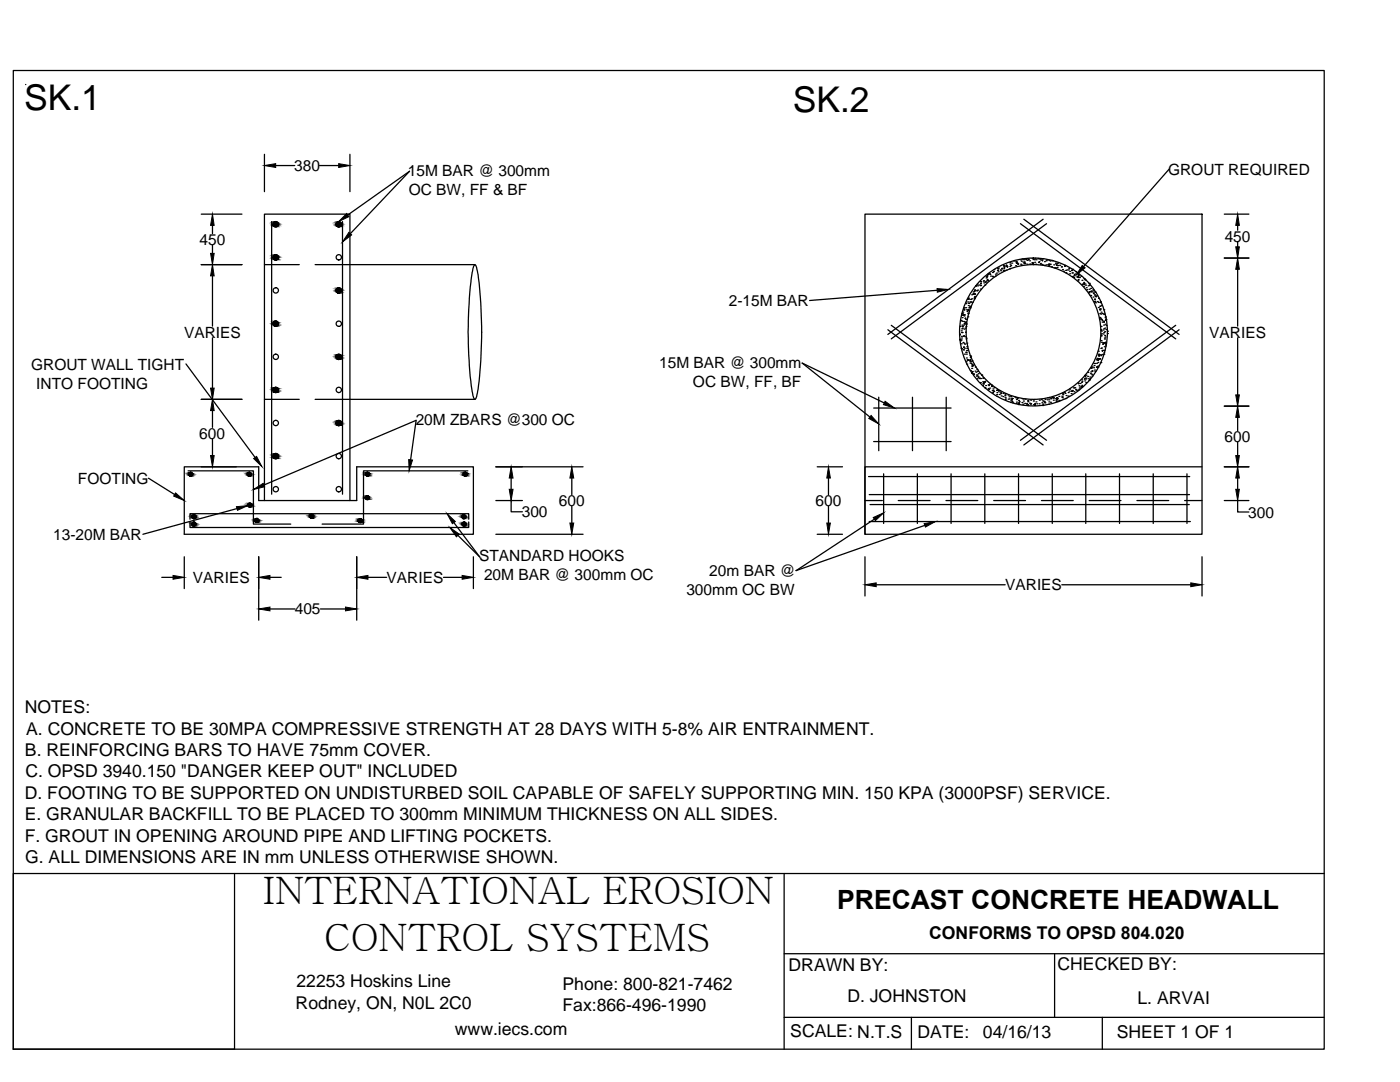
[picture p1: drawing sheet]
<svg xmlns="http://www.w3.org/2000/svg" width="279mm" height="216mm" viewBox="0 0 279 216" stroke-linecap="round" stroke-linejoin="round" font-family="sans-serif">
<!-- layer: 0 -->
<g fill="none" stroke="#000" stroke-width=".25">
<path d="M2.7 14.1h261.6v195.3h-261.6zM52.8 30.8v7.4M55 33h3.8M63.8 33h3.8M69.8 30.8v7.4M233.3 33.8l-17 19.4M40.2 52.8h8.1M40.2 42.7h8.1M42.4 45v1.6M42.4 48.9v1.7M42.4 55v10.1M52.8 52.8h6.9"/>
<path d="M54.2 44.2v54.4M62.9 52.8h31.9M68.4 44.2v54.4M69.4 42.9l12.3-8.7-11.8 12.4M94.6 52.9l.1-.1a.81 .81 0 0 1 .5 1 83.5 83.5 0 0 1 0 25.2l-.3 .7a.88 .88 0 0 1-.6-1 83.5 83.5 0 0 1 .1-25.1zM172.6 42.7h67.3v63.9h-67.3zM187 57.9l-25.4 2.1M193.1 59.7l.1-.1zM193.3 59.5h.1M193.3 59.7h.1M193.7 59.7h.1M193.9 59.6h.1"/>
<path d="M193.9 58.8h.1M194.2 58.7h.1M194.2 58.3h.1M194.2 58.6h.2l-.1 .1zM194.4 59.3h.1M194.5 58.6h.1M194.5 57.8h.1M194.5 58.7h.1M194.5 57.9h.1M194.5 59.2h.1M194.5 58v.2l-.1-.1zM194.6 59.5l-.2 .1 .1 .1"/>
<path d="M194.8 57h.1v.1zM194.9 58h.1M195 56.7h.1M195.1 57.9h.1M195.1 57h.1M195.4 56.9h.1M195.7 57.7h.1M195.7 57h.1M195.7 56.2h.1M195.7 56.6l.1-.1zM196.2 56.1h.1M196.3 56h.1"/>
<path d="M196.3 56.4h.1M196.5 56.9h.1M196.7 56.3l.1-.1v.2zM196.8 55.5h.1M196.8 56.1h.1M196.8 55.2h.1M196.9 55.3h.1M197 55.8h.1M197.1 56h.1M197.1 54.9v.2l-.1-.1zM197.2 54.7l.1-.1v.2zM197.5 54.6h.1"/>
<path d="M197.6 54.8h.1M197.7 55.1h.1M198 55.1h.1M198.1 54.4h.1M198.1 55.2h.1M198.3 54.2h.1M198.4 53.8h.1M198.7 54.7h.1M198.7 55.1l-.1 .1M198.9 54.5h.1M199.1 53.6h.1M199.1 53.9h.1v.1z"/>
<path d="M199.2 54.2h.1M199.2 53.5h.1M199.6 53.9h.1M199.7 54h.1M199.9 53.7l.1-.2 .1 .2zM200.3 53.9h.1M200.3 53h.1M200.3 53.1h.1M200.3 53.6h.1M200.3 53.4h.1M200.3 54.1h.1M200.8 53.9h.1"/>
<path d="M200.9 53.1h.1M200.9 52.9v.2h-.2zM201 53.2l.1-.1v.2zM201.5 53.7h.1M201.5 52.4h.1M201.5 53.2h.1M201.6 52.7h.1M201.7 53h.1M201.9 52.5h.1M202.3 52.1h.1M202.7 53h.1M202.7 52.3h.1"/>
<path d="M202.8 52.3l.1-.2zM202.8 52.5l.2-.1zM202.9 52.5h.1M203.1 52.8h.1M203.1 52.5h.1M203.7 44.6l30.9 23M203.7 52.7h.1M203.7 51.9h.1M203.8 52.1h.1M203.8 52.9h.1M204 51.7h.1M204.2 52.3h.1"/>
<path d="M204.3 51.8h.1M204.3 52.6h.1M204.3 43.7l31 23M204.4 52.4l.1-.1zM204.5 52.6h.1M204.8 51.8l.1-.1zM205 52.7h.1M205 52h.1M205.1 51.7h.1M205.2 51.8h.1M205.5 52h.1M205.5 52.7h.1"/>
<path d="M205.9 52.4h.1M206 51.5h.1M206.1 52.7l.1-.1v.2zM206.1 52.5h.1M206.1 51.8h.1M206.1 52.4v.1h-.1zM206.4 51.8h.1M206.5 52.3h.1M206.5 51.5h.1M206.7 52.7h.1M206.8 51.8h.1M207.2 51.6h.1"/>
<path d="M207.2 52.4h.1M207.3 51.7h.1M207.3 52.2h.1M207.6 51.9h.1M207.6 52.7l.2-.2zM207.7 51.6l-.1 .1 .2-.1M207.9 52.8h.1M208 52l.1-.1v.1zM208.1 51.6h.1M208.2 52.9h.1M208.2 43.7l-31 23M208.4 53h.1"/>
<path d="M208.4 52.2h.1M208.7 52.8h.1M208.8 52h.1M208.8 51.9h.1M208.9 44.6l-31 23M209.1 52.8h.1M209.2 52.8l.2-.1zM209.3 52.8h.2l-.1 .1zM209.3 52h.1M209.3 52.7h.1M209.5 52.8h.1M209.6 52.1h.1"/>
<path d="M209.6 52.7h.1M209.8 53.2h.1M210 52h.2M210.3 52.8h.1M210.4 53.4h.1M210.6 53.4h.1M210.6 52.5h.1M210.7 52.7h.1M210.9 52.8l.1 .2-.2-.1zM211 53.4h.1M211 52.5h.1M211.1 53h.1"/>
<path d="M211.5 52.9h.1M211.8 53.3h.1M211.8 53.2h.1M212 53.8h.1M212.2 54.1h.1M212.5 53h.2l-.1 .1zM212.5 53l.1 .1h-.1zM212.7 53.9h.1M212.7 54.4h.1M212.9 53.9h.1M213.2 53.9h.1M213.3 53.6h.1"/>
<path d="M213.5 54.2h.1M213.5 54.6h.1M213.9 53.9h.1zM213.9 54.5h.1M214 54.5h.1M214 55.2h.1M214.1 53.7h.1M214.2 55.3h.1M214.3 55.3h.1M214.4 54.9l.1-.1zM214.5 54.7h.1M214.7 54.2h.1"/>
<path d="M214.9 55.3h.1M214.9 54.5h.1M215.1 55.2h.1M215.1 55.3l.2-.2v.2zM215.1 54.5h.1M215.1 56h.1M215.2 55h.1M215.2 55.8h.1M215.2 54.8h.1v.1zM215.4 55.4h.1M215.7 55.1h.1M215.9 56.7h.1"/>
<path d="M215.9 55.9h.1M216.1 56.6h.1M216.3 57.1h.1M216.3 56.4h.1M216.3 55.6h.1M216.4 56.6v.1h-.1zM216.5 56.7h.1M216.5 55.9h.1M216.6 55.7v.1M216.6 56.9h.1M216.8 57.4h.1M216.9 57.8h.1"/>
<path d="M217.2 57h.1M217.3 58.4h.1M217.3 58.3l.2-.1-.1 .1zM217.4 56.7h.1M217.4 56.5h.1M217.4 57.7h.1M217.4 57h.1M217.6 58.9h.1M217.6 58.1h.1M217.7 57.5h.1M217.7 59h.1M217.7 58.2l.2-.1 .1 .2z"/>
<path d="M218.1 57.8h.1M218.1 59.3h.1M218.2 58.1h.1M218.3 58.4v.2h-.1zM218.4 58.8h.1M218.4 59.8h.1M218.4 59.7h.1M218.5 59h.1M218.5 58.3h.1M218.6 58.3h.1M218.6 59.2l.2-.1v.1zM218.8 59h.1"/>
<path d="M219.2 59.5h.1M244.3 42.7h4.9M244.3 51.5h4.9M247 45v.9M247 48.2v1M247 53.7v11.4M37.1 72.6l13.8 18.7M40.2 79.7h8.1M42.4 67.4v10M52.8 79.7h6.9M62.9 79.7h31.9M175.4 79.3v10.6"/>
<path d="M177.2 65.8l31 23M177.9 64.9l31 23M182.1 79.3v10.6M188.8 79.3v10.6M191.5 66.8l.2-.1zM191.5 67.7h.1M191.5 67.7l.1 .1M191.6 67.8h.1M191.6 65.1h.1M191.7 68h.1M191.8 63.9h.1M191.8 67.8h.1"/>
<path d="M191.8 68.6h.1M191.8 66h.1M191.8 69.4v.1M191.9 66.4h.1M191.9 67.1h.1M191.9 67.5h.1M191.9 65.6h.1M191.9 69.6h.1M192 64.1h.1M192 64.9h.1M192 62.5h.1M192 63.4h.1"/>
<path d="M192 66.4h.1M192.1 62.6h.1M192.1 65.5h.1M192.1 65.1h.1v.1zM192.1 62.3h.1M192.2 69.8h.1M192.2 68.3h.1M192.2 62.8l.1 .1h-.2zM192.3 67.1h.1M192.3 69.8h.1M192.3 67h.1M192.3 64.1h.1"/>
<path d="M192.3 64.9h.1M192.3 69.3l.1-.1v.2zM192.4 63h.1M192.4 68.5h.1M192.4 65.7h.1M192.4 62.8h.1M192.4 61.4h.1M192.4 64.6l.2-.1zM192.5 69.5h.1M192.5 70.7h.1M192.5 68.7h.1M192.5 61.7v.2l-.2-.1z"/>
<path d="M192.6 65.5h.1M192.6 67.2h.1M192.6 63.5h.1v.1zM192.6 64.7h.1M192.6 64.4l.2-.2 .1 .2zM192.7 70.3h.1M192.7 61.4h.1M192.7 63.7h.1M192.8 60.6h.1M192.8 65.2h.1M192.8 72.2h.1M192.8 70.3h.1"/>
<path d="M192.8 67.5h.1M192.8 66.2v.1M192.9 70.7h.1M192.9 71.4h.1M192.9 64.7h.1M192.9 61.8h.1M192.9 60.3h.1M192.9 69.9h.1M192.9 67.7h.1M192.9 68.5h.1M192.9 69.2h.1M192.9 72.7h.1"/>
<path d="M192.9 69.5h.1M193 71.9h.1M193 62.2h.1M193.1 71.8h.1v.1zM193.2 62.5h.1M193.2 63.2h.1M193.2 61.9l.1-.1zM193.2 61.7h.1M193.2 62.6h.1M193.2 60.3h.1M193.2 61h.1M193.2 71.9h.1"/>
<path d="M193.3 60.5h.1M193.3 60.6h.1M193.4 61.4l.1-.1 .1 .1zM193.5 71.8h.1M193.5 72l.2-.1v.2zM193.6 71h.1M193.6 61.3h.1M193.6 72.4h.1M193.6 61.1h.1M193.6 61.4h.1M193.7 73.9h.1M193.7 71.1h.1"/>
<path d="M193.7 72.2h.1M193.7 60.3l.1-.1v.1zM193.8 72.5h.1M193.8 71.3h-.1h.1M193.9 74.4l.1-.1v.1h-.1M193.9 74.3h.1M193.9 73.5h.1M194 72.7h.1M194 74.4v.1M194 72h.1M194 73.1h.1M194 74.1h.1"/>
<path d="M194 74.5h.1M194 60.3h.1M194.1 72.9v.1h-.1zM194.1 72.9h.1M194.3 74.7l.1-.1zM194.5 72.7h.1M194.6 74.1h.1M194.6 73.3h.1M194.8 74.3h.1M194.8 74.8h.1M194.9 75.1h.1M195 73.7h.1"/>
<path d="M195 75.6h.1M195 74.9h.1M195.1 74.1h.1M195.2 74.6h.1M195.2 75.2h.2l-.1 .1zM195.4 75.5h.1M195.5 75.5h.1M195.7 76.3h.1M195.7 75.5h.1M195.9 74.9h.1M196.1 76.9h.1M196.1 76.2h.1"/>
<path d="M196.1 75.5h.1M196.2 76.6l.1-.2 .1 .2zM196.2 75.5h.1M196.2 76.6h.1M196.3 76.3h.1M196.5 76.2h.1M196.5 76.1h.2v.1zM196.6 77.4l.1-.1v.2M196.7 76.9h.1M197.2 77.5h.1M197.2 76.8h.1M197.3 77.7h.1"/>
<path d="M197.3 76.9h.1M197.5 76.7h.1M197.5 77.4h.1M197.9 76.8h.1M197.9 77.1l.2-.1-.1 .1zM197.9 77h.1M198 77.9h.1M198.1 77.6h.1M198.2 77.9h.1M198.2 78.2l.1 .2h-.2zM198.3 78.1h.1M198.4 77.4h.1"/>
<path d="M198.9 78.7h.1M199 78.3h.1M199 79.1h.1M199.1 77.7v.2h-.2zM199.2 77.9h.2l-.1 .1zM199.4 78.7h.1M199.4 77.9h.1M199.5 77.9h.1M199.5 78.2h.1M199.8 79h.1M199.8 78.4l.1 .1h-.1zM200.1 79.1h.1"/>
<path d="M200.2 78.5h.1M200.6 79.3h.1M200.6 78.8h.1v.1zM200.6 79.7h.1M200.6 78.5h.1M200.6 79.4h.1M201.2 79.6h.1M201.2 78.8h.1M201.4 79.2h.1M201.4 79.6h.1M201.7 79.9h.1M201.7 79.1h.1"/>
<path d="M201.8 79.5h.1M201.9 79.8l.1-.1zM202 79.5h.1M202.6 79.2h.1M202.7 79.4h.1M202.8 79.7h.1M203 79.5h.1M203.3 79.9h.1M204 79.6h.1M204.2 79.6h.1M204.6 79.6h.1M205.1 79.9h.2l-.1 .1z"/>
<path d="M205.7 79.9h.1M206.2 79.8h.1M207.4 79.9h.1M207.8 79.7h.1M208.1 80h.1M208.6 79.7h.1M209 79.8h.1M209.1 79.4h.1M209.3 79.8h.1M209.4 79.3h.1M209.7 79.5h.1M209.7 79.6h.1"/>
<path d="M209.9 79.3h.1M210.2 79.9h.1M210.2 79.4l.2-.1-.1 .2zM210.6 79.6h.1M210.7 80h.1M210.8 79.3h.1M210.8 79.7l.3-.1v.2zM210.9 79.6h.1M211.1 79.4v.1h-.1zM211.3 79.9h.1M211.3 79.1h.1M211.4 79.9h.1"/>
<path d="M211.9 79.1h.1M211.9 79.3h.1M212 79.2h.1M212 78.5h.1M212.1 79.6h.1M212.1 78.7l.2-.1-.1 .2zM212.4 78.3h.1M212.5 78.5h.1M212.7 79.5h.1M212.7 79.5v.1M212.8 78.9h.1M213.1 79.1h.1"/>
<path d="M213.2 78.3h.1M213.3 79.1h.1M213.3 78h.1M213.5 77.7h.1M213.7 78.1h.1M213.8 78.5h.1M213.9 78.1l.1-.2v.2zM214 77.9h.2l-.1 .1zM214.2 77.4h.1M214.3 78.2h.1M214.4 77.4h.1M214.5 77.4h.1"/>
<path d="M214.7 77.7h.1M214.7 77.9h.1M215 77.9h.1M215.3 77.8h.1M215.3 76.4v.2h-.1zM215.3 77h.1M215.4 77.4h.1M215.5 77.2h.1M215.5 76.5h.1M215.8 77.1h.1M215.8 76.3h.1M215.9 76.9h.1"/>
<path d="M215.9 75.8h.1M215.9 77.2l.2-.1-.1 .2zM215.9 76.1h.1M216.4 75.6l.2-.1zM216.5 76h.1M216.5 75l.1-.1v.1zM216.5 75.2h.1M216.7 76.3h.1M216.7 75.6h.1M216.7 74.9h.1M216.7 75.5h.1M217.1 75.1h.1"/>
<path d="M217.1 74.3h.1M217.2 75.6h.1M217.3 75.9h.1M217.5 75.2h.1M217.6 74.6h.1M217.6 75.7h-.1M217.7 74.2h.1M217.7 73.4h.1M217.8 73.5l.1-.2zM217.9 74.7h.1M217.9 75h.1M217.9 74h.1"/>
<path d="M217.9 74.1h.1M218 73.2h.1M218.3 73.4h.1M218.3 72.5h.1M218.3 73h.1M218.4 73.8h.1M218.4 60.2h.1M218.5 74.1h.1M218.5 72.5h.1M218.5 60.3l.1-.2zM218.6 60.4h.1M218.8 71.8h.1"/>
<path d="M218.8 72.5h.1M218.8 71.7h.1M218.8 73.3h.1M218.8 73.3l.2-.1v.1zM218.9 71.5h.1M219 60.2h.1M219.1 73.3h.1M219.1 73h.1M219.1 72.3h.1M219.1 71.6h.1M219.2 60.3h.1M219.2 70.8h.1"/>
<path d="M219.2 70.1h.1M219.2 61.4h.1M219.2 71.8v.1h-.1zM219.2 70.7h.1M219.2 71l.2-.2v.2zM219.4 71.6h.2zM219.4 71.6h.1M219.4 70.8h.1M219.4 63.3h.1M219.4 61.7h.2v.1zM219.5 61.1h.1M219.5 62.6h.1"/>
<path d="M219.5 61.9h.1M219.5 63.7h.1M219.6 60.4h.1M219.6 60.2h.1M219.7 63.5h.1M219.7 61.7h.1M219.7 72.4h.1M219.7 62.7h.1M219.7 71h.1M219.7 69.5h.1M219.7 65.8h.2l-.1 .1zM219.7 70.8h.1"/>
<path d="M219.7 68h.1M219.7 65.1h.1M219.7 62.3h.1M219.8 68.3h.1M219.8 69.4h.1M219.8 66.6h.1M219.8 63.8h.1M219.8 60.9h.1M219.8 66.1h.1M219.9 66.9v.1h-.1zM219.9 64.3h.1M219.9 64h.1"/>
<path d="M219.9 62.5h.1M219.9 70l.2-.1-.1 .2zM220 70.7h.1M220 69.9h.1M220.1 68.4h.1M220.2 66.6h.1M220.2 65.8h.1M220.2 68.6l-.1 .1zM220.2 62.6h.1M220.2 64.9h.1M220.2 64.2l.2-.1v.2zM220.3 61.8h.1"/>
<path d="M220.3 70.7h.1M220.3 68.5h.1M220.3 65.6h.1M220.3 62.8h.1M220.3 66.4h.1M220.3 69.9h.1M220.4 69.2h.1M220.4 68.4h.1M220.4 67.5h.1M220.4 67.7h.1M220.5 66.9h.1M220.5 66.2h.1"/>
<path d="M220.5 70.3l-.1 .1M220.5 65.5h.1M220.5 68.4l.1-.1v.2zM220.5 63.4h.1M220.5 64.7h.1M220.5 63.9h.1M220.5 67.2h.1M220.6 63.2h.1M220.6 68.7h.1M220.6 69h.1M220.7 65.8h.1M220.7 63.8h.1"/>
<path d="M220.8 65h.1M220.8 63.8h.1M220.8 63.7h.1M220.8 63.7v.1M221 66.6h.1M221 66.1h.1M234.6 64.9l-30.9 23M235.3 65.8l-31 23M247 67.4v11.4M29.6 95.4l5.3 3.3M36.8 93.1h14.8v6.8h19.6v-6.8h23.3v13.5h-57.7zM37.5 94h13.1v10.6h7.4"/>
<path d="M40.2 93.1h6.9M42.4 81.9v3.4M42.4 87.6v3.3M52.8 99.9v-57.2h17v57.2M81.9 91.8l1.1-7.9-30.4 12.9M93.4 94h-20.9v10.6h-8.2M99 99.9h5.3M99 93.1h17.4M102 99.9v2.2h2.3M102 95.4v2.2M114.1 95.4v3.3M163.1 93.1h5"/>
<path d="M165.3 95.4v3.3M172.6 99.9h3.5M173.3 95.1h64.1M173.5 98.7h63.9M174.4 88.1h15.4M174.4 81.4h15.4M176.3 94.5v10M176.5 80.4l-16.4-8 13.5 10.8M179.3 99.9h6.3M183.1 94.5v10M188.8 99.9h6.3M189.8 94.5v10"/>
<path d="M196.5 94.5v10M198.3 99.9h6.4M201.7 80.3h.1M202 80.1h.1M202.1 80.4h.1M202.8 80.5h.1M202.8 80.2h.1M203.2 80.7l.2-.1v.1zM203.3 80.5l.1-.1zM203.3 94.5v10M203.3 80.4h.1M203.4 80.2h.1"/>
<path d="M203.9 80.3h.1M204.1 80.7h.1M204.2 80h.1M204.5 80.5h.1M204.9 80.6l.1-.1zM205.1 80.7h.1M205.1 80.9h.1M205.1 80.2h.1M205.4 80.4h.1M205.6 80.7h.1M205.7 80.5h.1M206.2 80.7h.1"/>
<path d="M206.2 80h.1M206.4 80.8h.2v.1zM206.5 80.5h.1M206.6 80.6v.2h-.1zM206.7 80.2h.1M206.9 80.6h.1M207.4 80.6h.1M207.8 99.9h6.4M207.9 80.4h.1M208.1 80.9h.1M208.1 80.6h.1M208.2 80.9h-.1"/>
<path d="M208.4 80.1h.1v.1zM208.5 80.3h.1M208.5 80.4h.1M209.3 80.7h.1M209.3 80.2h.1M209.7 80.3h.1M210 94.5v10M210.8 80.1h.1M216.7 94.5v10M217.4 99.9h6.3M223.4 94.5v10M226.9 99.9h6.3"/>
<path d="M230.2 94.5v10M236.4 99.9h3.5M236.9 94.5v10M239.9 93.1h-67.3v13.5M244.3 99.9h4.9M244.3 81h4.9M244.3 93.1h4.9M247 99.9v2.3h2.2M247 83.3v2.7M247 88.2v2.7M247 95.4v2.2M32.3 115.2h2.2"/>
<path d="M36.8 111.1v6.3M37.9 104.2v1.1h55.6v-1.1M37.9 103.6v-1.1h55.6v1.1M47.3 101.5l-18.8 5.1M51.6 111.1v12.7M53.9 115.2h2.2M71.2 111.1v12.7M73.4 115.2h3.8M88.5 115.2h3.7M90.6 104.3l5.1 6.8-4.3-4.3M94.5 111.1v6.3M99 106.6h17.4"/>
<path d="M114.1 101v3.4M163.1 106.6h5M165.3 101v3.4M172.6 111.1v7.8M173.5 104.1h64.1M173.6 100.7h63.7M174.5 103.6l-15.6 10.2 25.7-9M174.9 116.7h25.7M211.9 116.7h25.7M239.9 111.1v7.8M53.9 121.5h5M64 121.5h4.9"/>
<path d="M2.7 174.3h44.1v35.1h-44.1zM46.8 174.3h217.5M156.5 174.3v28.7M156.5 190.3h107.8M210.5 190.3v12.7M181.9 203h-25.4v6.4M220 203h-38.1v6.4M264.3 203h-44.3v6.4"/>
<circle cx="55" cy="51.3" r=".53"/>
<circle cx="55" cy="57.9" r=".53"/>
<circle cx="55" cy="44.7" r=".53"/>
<circle cx="67.6" cy="51.3" r=".53"/>
<circle cx="67.6" cy="57.9" r=".53"/>
<circle cx="67.6" cy="44.7" r=".53"/>
<circle cx="55" cy="64.6" r=".53"/>
<circle cx="55" cy="71.2" r=".53"/>
<circle cx="55" cy="77.8" r=".53"/>
<circle cx="67.6" cy="71.2" r=".53"/>
<circle cx="67.6" cy="64.6" r=".53"/>
<circle cx="67.6" cy="77.8" r=".53"/>
<circle cx="206.3" cy="66.2" r="14.8"/>
<circle cx="206.3" cy="66.2" r="13.4"/>
<circle cx="38.1" cy="94.6" r=".4"/>
<circle cx="49.7" cy="94.6" r=".4"/>
<circle cx="55" cy="91" r=".53"/>
<circle cx="55" cy="84.4" r=".53"/>
<circle cx="55" cy="97.6" r=".53"/>
<circle cx="67.6" cy="84.4" r=".53"/>
<circle cx="67.6" cy="91" r=".53"/>
<circle cx="67.6" cy="97.6" r=".53"/>
<circle cx="73.3" cy="94.6" r=".4"/>
<circle cx="73.3" cy="99.3" r=".4"/>
<circle cx="92.8" cy="94.6" r=".4"/>
<circle cx="38.7" cy="104.6" r=".4"/>
<circle cx="38.7" cy="103.1" r=".4"/>
<circle cx="49.9" cy="100.8" r=".4"/>
<circle cx="51.3" cy="103.8" r=".4"/>
<circle cx="62.2" cy="103" r=".4"/>
<circle cx="71.9" cy="103.9" r=".4"/>
<circle cx="92.6" cy="103.1" r=".4"/>
<circle cx="92.6" cy="104.6" r=".4"/>
</g>
<g fill="#000" stroke="#000" stroke-width=".2">
<path d="M52.8 33l2.2-.3v.7zM67.6 32.7l2.2 .3-2.2 .4zM42.4 42.7l.3 2.3h-.7zM42 50.6h.7l-.3 2.2zM42.4 52.8l.3 2.2h-.7zM54.6 51.7h.9l-.2 .1zM54.7 45.2h.6zM54.7 44.3h.6zM54.7 50.9h.6zM67.1 45h1l-.3 .2zM67.1 58.3h1l-.3 .2zM67.3 44.3h.5z"/>
<path d="M67.3 57.5h.5zM67.6 44.2l1.6-1.6 .4 .6zM69.6 46.4l.6 .5-1.8 1.4zM187 57.6l2.3 .2-2.2 .5zM216 53l.6 .4-1.8 1.5zM247 42.7l.3 2.3h-.7zM246.6 49.2h.7l-.3 2.3zM247 51.5l.3 2.2h-.7zM42 77.4h.7l-.3 2.3zM54.6 64.9h.9l-.2 .2zM54.6 78.1h.9l-.2 .2zM54.7 64.1h.6z"/>
<path d="M54.7 77.4h.6zM67.1 71.5h1l-.3 .2zM67.3 70.8h.5zM246.6 78.8h.7l-.3 2.2zM35 98.4l1.8 1.5-2.1-.9zM38 95h.1zM37.9 94.3h.2zM42.4 79.7l.3 2.2h-.7zM42 90.9h.7l-.3 2.2zM49.5 95h.4zM49.6 94.3h.3zM50.6 91.5l.6-.4 1.1 2z"/>
<path d="M50.6 97.7l1.9-1.3 .3 .7zM54.6 91.3h.9l-.2 .2zM54.7 90.6h.6zM67.1 84.7h1l-.3 .2zM67.3 84h.5zM73 99.5h.6l-.1 .2zM73.1 95h.4zM73.1 98.9h.4zM73.1 95h.2zM81.6 91.7l.7 .1-.7 2.2zM92.7 95h.3zM102 93.1l.4 2.3h-.8z"/>
<path d="M101.6 97.6h.8l-.4 2.3zM114.1 93.1l.4 2.3h-.8zM165.3 93.1l.4 2.3h-.7zM173.8 82.9l1.6 1.7-2-1.1zM176.6 80.1l1.9 1.3-2.2-.7zM247 81l.3 2.3h-.7zM246.6 90.9h.7l-.3 2.2zM247 93.1l.3 2.3h-.7zM246.6 97.6h.7l-.3 2.3zM34.5 114.8l2.3 .4-2.3 .4zM38.5 105h.4zM38.6 103.5h.2z"/>
<path d="M47.2 101.1l2.2-.2-2 .9zM49.5 101h.7l-.2 .1zM49.6 100.4h.4zM51.1 104.2h.3zM51.2 103.5h.1zM51.6 115.2l2.3-.4v.8zM61.8 103.2h.7l-.2 .2zM62 102.7h.3zM71.7 104.2h.4zM71.8 103.5h.2zM71.2 115.2l2.2-.4v.8zM89.2 102.5l1.7 1.6-.6 .4z"/>
<path d="M89.8 105.3l1.8 1.3-.5 .5zM92.2 114.8l2.3 .4-2.3 .4zM92.4 102.8h.4zM92.5 104.2h.2zM113.7 104.4h.8l-.4 2.2zM165 104.4h.7l-.4 2.2zM174.3 103.3l2-1-1.6 1.6zM172.6 116.7l2.3-.4v.8zM184.4 104.5l2.3-.4-2 1.1zM237.6 116.3l2.3 .4-2.3 .4zM51.6 121.5l2.3-.4v.8zM68.9 121.1l2.3 .4-2.3 .4z"/>
<path d="M54.6 44.5l-.1 .3h1.1zM54.6 44.5h.9l.1 .3z"/>
<path d="M54.6 51.1l-.1 .3h1.1zM54.6 51.1h.9l.1 .3z"/>
<path d="M54.7 44.3l-.1 .2h.9zM54.7 44.3h.6l.2 .2z"/>
<path d="M54.5 44.8l.1 .2h.9zM54.5 44.8h1.1l-.1 .2z"/>
<path d="M54.7 50.9l-.1 .2h.9zM54.7 50.9h.6l.2 .2z"/>
<path d="M54.5 51.4l.1 .3h.9zM54.5 51.4h1.1l-.1 .3z"/>
<path d="M54.6 51.7l.1 .1h.6zM54.7 51.8h.6z"/>
<path d="M54.6 45l.1 .2h.6zM54.6 45h.9l-.2 .2z"/>
<path d="M67.1 44.5l-.1 .3h1.1zM67.1 44.5h1v.3z"/>
<path d="M67.1 57.7l-.1 .3h1.1zM67.1 57.7h1v.3z"/>
<path d="M67.1 44.5h1l-.8-.2zM67.3 44.3h.5l.3 .2z"/>
<path d="M67 44.8l.1 .2h1zM67 44.8h1.1v.2z"/>
<path d="M67.1 45l.2 .2h.5zM67.3 45.2h.5z"/>
<path d="M67.1 57.7h1l-.8-.2zM67.3 57.5h.5l.3 .2z"/>
<path d="M67 58l.1 .3h1zM67 58h1.1v.3z"/>
<path d="M67.1 58.3l.2 .2h.5zM67.3 58.5h.5z"/>
<path d="M54.6 64.3l-.1 .3h1.1zM54.6 64.3h.9l.1 .3z"/>
<path d="M54.6 77.5l-.1 .3h1.1zM54.6 77.5h.9l.1 .3z"/>
<path d="M54.7 64.1l-.1 .2h.9zM54.7 64.1h.6l.2 .2z"/>
<path d="M54.5 64.6l.1 .3h.9zM54.5 64.6h1.1l-.1 .3z"/>
<path d="M54.6 64.9l.1 .2h.6zM54.7 65.1h.6z"/>
<path d="M54.6 77.5h.9l-.8-.1zM54.7 77.4h.6l.2 .1z"/>
<path d="M54.5 77.8l.1 .3h.9zM54.5 77.8h1.1l-.1 .3z"/>
<path d="M54.6 78.1l.1 .2h.6zM54.7 78.3h.6z"/>
<path d="M67.1 70.9l-.1 .3h1.1zM67.1 70.9h1v.3z"/>
<path d="M67.1 70.9h1l-.8-.1zM67.3 70.8h.5l.3 .1z"/>
<path d="M67 71.2l.1 .3h1zM67 71.2h1.1v.3z"/>
<path d="M67.1 71.5l.2 .2h.5zM67.3 71.7h.5z"/>
<path d="M37.7 94.5l-.1 .1h.8zM37.7 94.5h.7v.1z"/>
<path d="M37.7 94.5h.7l-.6-.2zM37.8 94.3h.4l.2 .2z"/>
<path d="M37.6 94.6l.1 .2h.7zM37.6 94.6h.8v.2z"/>
<path d="M37.8 94.3h.4zM37.9 94.3h.3z"/>
<path d="M37.7 94.8l.1 .2h.4zM37.7 94.8h.7l-.2 .2z"/>
<path d="M37.8 95h.3zM37.8 95h.4z"/>
<path d="M49.4 94.5l-.1 .1h.9zM49.4 94.5h.7l.1 .1z"/>
<path d="M49.5 94.3l-.1 .2h.7zM49.5 94.3h.4l.2 .2z"/>
<path d="M49.3 94.6l.1 .2h.7zM49.3 94.6h.9l-.1 .2z"/>
<path d="M49.5 94.3h.4zM49.6 94.3h.3z"/>
<path d="M49.4 94.8l.1 .2h.4zM49.4 94.8h.7l-.2 .2z"/>
<path d="M49.5 95h.3zM49.6 95h.2z"/>
<path d="M54.6 90.8l-.1 .2h1.1zM54.6 90.8h.9l.1 .2z"/>
<path d="M54.7 90.6l-.1 .2h.9zM54.7 90.6h.6l.2 .2z"/>
<path d="M54.5 91l.1 .3h.9zM54.5 91h1.1l-.1 .3z"/>
<path d="M54.6 91.3l.1 .2h.6zM54.7 91.5h.6z"/>
<path d="M67.1 84.2l-.1 .2h1.1zM67.1 84.2h1v.2z"/>
<path d="M67.1 84.2h1l-.8-.2zM67.3 84h.5l.3 .2z"/>
<path d="M67 84.4l.1 .3h1zM67 84.4h1.1v.3z"/>
<path d="M67.1 84.7l.2 .2h.5zM67.3 84.9h.5z"/>
<path d="M73 99.1l-.1 .2h.8zM73 99.1h.6l.1 .2z"/>
<path d="M73 94.4l-.1 .2h.8zM73 94.4h.7v.2z"/>
<path d="M73 94.4h.7l-.6-.1zM73.1 94.3l.6 .1z"/>
<path d="M72.9 94.6l.1 .2h.7zM72.9 94.6h.8v.2z"/>
<path d="M73.1 98.9l-.1 .2h.6zM73.1 98.9h.4l.1 .2z"/>
<path d="M72.9 99.3l.1 .2h.6zM72.9 99.3h.8l-.1 .2z"/>
<path d="M73 99.5l.5 .2zM73.1 99.7h.4z"/>
<path d="M73.1 94.3h.4zM73.3 94.2l.2 .1z"/>
<path d="M73 94.8l.5 .2zM73 94.8h.7l-.2 .2z"/>
<path d="M92.5 94.4l-.1 .2h.8zM92.5 94.4h.7v.2z"/>
<path d="M92.5 94.4h.7l-.5-.1zM92.7 94.3l.5 .1z"/>
<path d="M92.4 94.6l.1 .2h.7zM92.4 94.6h.8v.2z"/>
<path d="M92.7 94.3h.3zM92.8 94.2l.2 .1z"/>
<path d="M92.5 94.8l.5 .2zM92.5 94.8h.7l-.2 .2z"/>
<path d="M92.7 95h.2zM92.7 95h.2z"/>
<path d="M38.3 102.9v.2h.8zM38.3 102.9h.8v.2z"/>
<path d="M38.3 104.4v.2h.8zM38.3 104.4h.8v.2z"/>
<path d="M38.3 102.9h.8l-.6-.1zM38.5 102.8h.4l.2 .1z"/>
<path d="M38.3 103.1v.2h.8zM38.3 103.1h.8v.2z"/>
<path d="M38.5 104.2l-.2 .2h.8zM38.5 104.2h.4l.2 .2z"/>
<path d="M38.3 104.6v.2h.8zM38.3 104.6h.8v.2z"/>
<path d="M38.5 104.2h.4zM38.7 104.2h.2z"/>
<path d="M38.3 104.8l.2 .2h.4zM38.3 104.8h.8l-.2 .2z"/>
<path d="M38.5 102.8h.4zM38.7 102.7l.2 .1z"/>
<path d="M38.3 103.3l.2 .2h.4zM38.3 103.3h.8l-.2 .2z"/>
<path d="M38.5 105h.4zM38.5 105h.4z"/>
<path d="M38.5 103.5h.3zM38.5 103.5h.4z"/>
<path d="M49.5 100.6l-.1 .2h.8zM49.5 100.6h.7v.2z"/>
<path d="M49.5 100.6h.7l-.6-.2zM49.6 100.4h.4l.2 .2z"/>
<path d="M49.4 100.8l.1 .2h.7zM49.4 100.8h.8v.2z"/>
<path d="M49.5 101l.1 .1h.4zM49.6 101.1h.4z"/>
<path d="M50.9 103.7l-.1 .2h.9zM50.9 103.7h.7l.1 .2z"/>
<path d="M51 103.5l-.1 .2h.7zM51 103.5h.5l.1 .2z"/>
<path d="M50.8 103.9l.1 .2h.7zM50.8 103.9h.9l-.1 .2z"/>
<path d="M51 103.5h.5zM51.2 103.5h.3z"/>
<path d="M50.9 104.1l.1 .1h.5zM50.9 104.1h.7l-.1 .1z"/>
<path d="M51 104.2h.4zM51 104.2h.5z"/>
<path d="M61.8 102.8v.2h.8zM61.8 102.8h.7l.1 .2z"/>
<path d="M61.8 102.8h.7l-.5-.1zM62 102.7h.3l.2 .1z"/>
<path d="M61.8 103v.2h.7zM61.8 103h.8l-.1 .2z"/>
<path d="M61.8 103.2l.2 .2h.3zM62 103.4h.3z"/>
<path d="M71.5 103.7v.2h.8zM71.5 103.7h.7l.1 .2z"/>
<path d="M71.5 103.7h.7l-.5-.1zM71.7 103.6l.5 .1z"/>
<path d="M71.5 103.9v.2h.7zM71.5 103.9h.8l-.1 .2z"/>
<path d="M71.7 103.6h.4zM71.8 103.5l.3 .1z"/>
<path d="M71.5 104.1l.6 .1zM71.5 104.1h.7l-.1 .1z"/>
<path d="M71.7 104.2l.3 .1zM71.8 104.3h.2z"/>
<path d="M92.2 102.9l-.1 .2h.8zM92.2 102.9h.7v.2z"/>
<path d="M92.3 104.4l-.1 .2h.8zM92.3 104.4h.6l.1 .2z"/>
<path d="M92.4 102.8l-.2 .1h.7zM92.4 102.8h.4l.1 .1z"/>
<path d="M92.1 103.1l.1 .2h.7zM92.1 103.1h.8v.2z"/>
<path d="M92.4 104.2l-.1 .2h.6zM92.4 104.2h.4l.1 .2z"/>
<path d="M92.2 104.6l.1 .2h.6zM92.2 104.6h.8l-.1 .2z"/>
<path d="M92.4 102.8h.4zM92.4 102.8h.4z"/>
<path d="M92.2 103.3l.2 .2h.4zM92.2 103.3h.7l-.1 .2z"/>
<path d="M92.4 104.2h.4zM92.5 104.2h.3z"/>
<path d="M92.3 104.8l.1 .2h.4zM92.3 104.8h.6l-.1 .2z"/>
<path d="M92.4 103.5h.4zM92.4 103.5h.2z"/>
<path d="M92.4 105h.4zM92.4 105h.2z"/>
</g>
<g font-size="7.5">
<text x="52.4" y="180.5">INTERNATIONAL EROSION</text>
<text x="64.7" y="189.8">CONTROL SYSTEMS</text>
</g>
<g font-size="7.1">
<text x="4.8" y="22">SK.1</text>
<text x="158.2" y="22.3">SK.2</text>
</g>
<text font-size="5.3" x="167.1" y="181.4">PRECAST CONCRETE HEADWALL</text>
<g font-size="3.5">
<text x="4.9" y="142.3">NOTES:</text>
<text x="5.2" y="146.6">A. CONCRETE TO BE 30MPA COMPRESSIVE STRENGTH AT 28 DAYS WITH 5-8% AIR ENTRAINMENT.</text>
<text x="5" y="150.8">B. REINFORCING BARS TO HAVE 75mm COVER.</text>
<text x="5.1" y="155.1">C. OPSD 3940.150 &quot;DANGER KEEP OUT&quot; INCLUDED</text>
<text x="4.9" y="159.4">D. FOOTING TO BE SUPPORTED ON UNDISTURBED SOIL CAPABLE OF SAFELY SUPPORTING MIN. 150 KPA (3000PSF) SERVICE.</text>
<text x="4.9" y="163.7">E. GRANULAR BACKFILL TO BE PLACED TO 300mm MINIMUM THICKNESS ON ALL SIDES.</text>
<text x="4.9" y="168">F. GROUT IN OPENING AROUND PIPE AND LIFTING POCKETS.</text>
<text x="5" y="172.2">G. ALL DIMENSIONS ARE IN mm UNLESS OTHERWISE SHOWN.</text>
<text x="185.4" y="187.4">CONFORMS TO OPSD 804.020</text>
<text x="59.2" y="197">22253 Hoskins Line</text>
<text x="112.3" y="197.5">Phone: 800-821-7462</text>
<text x="157.4" y="193.7">DRAWN BY:</text>
<text x="211.1" y="193.6">CHECKED BY:</text>
<text x="59" y="201.3">Rodney, ON, N0L 2C0</text>
<text x="112.3" y="201.7">Fax:866-496-1990</text>
<text x="169.1" y="199.9">D. JOHNSTON</text>
<text x="227" y="200.3">L. ARVAI</text>
<text x="90.8" y="206.6">www.iecs.com</text>
<text x="157.7" y="206.9">SCALE: N.T.S</text>
<text x="183.1" y="207.1">DATE:</text>
<text x="196.2" y="207.1">04/16/13</text>
<text x="222.9" y="207.1">SHEET 1 OF 1</text>
</g>
<g font-size="3.1">
<text x="58.7" y="34.1">380</text>
<text x="81.4" y="35.1">15M BAR @ 300mm</text>
<text x="233.1" y="34.9">GROUT REQUIRED</text>
<text x="81.6" y="38.9">OC BW, FF &amp; BF</text>
<text x="39.8" y="48.9">450</text>
<text x="244.4" y="48.2">450</text>
<text x="145.4" y="61.1">2-15M BAR</text>
<text x="36.7" y="67.4">VARIES</text>
<text x="241.3" y="67.4">VARIES</text>
<text x="6.2" y="73.8">GROUT WALL TIGHT</text>
<text x="7.2" y="77.5">INTO FOOTING</text>
<text x="131.6" y="73.4">15M BAR @ 300mm</text>
<text x="138.3" y="77.1">OC BW, FF, BF</text>
<text x="39.8" y="87.5">600</text>
<text x="83" y="84.7">20M ZBARS @300 OC</text>
<text x="244.4" y="88.2">600</text>
<text x="15.6" y="96.6">FOOTING</text>
<text x="111.5" y="101">600</text>
<text x="162.8" y="101">600</text>
<text x="10.6" y="107.8">13-20M BAR</text>
<text x="104.1" y="103.2">300</text>
<text x="249.1" y="103.3">300</text>
<text x="95.6" y="111.9">STANDARD HOOKS</text>
<text x="38.5" y="116.3">VARIES</text>
<text x="77.2" y="116.3">VARIES</text>
<text x="96.6" y="115.8">20M BAR @ 300mm OC</text>
<text x="137" y="118.8">300mm OC BW</text>
<text x="141.5" y="115">20m BAR @</text>
<text x="200.6" y="117.8">VARIES</text>
<text x="58.8" y="122.6">405</text>
</g>
</svg>
